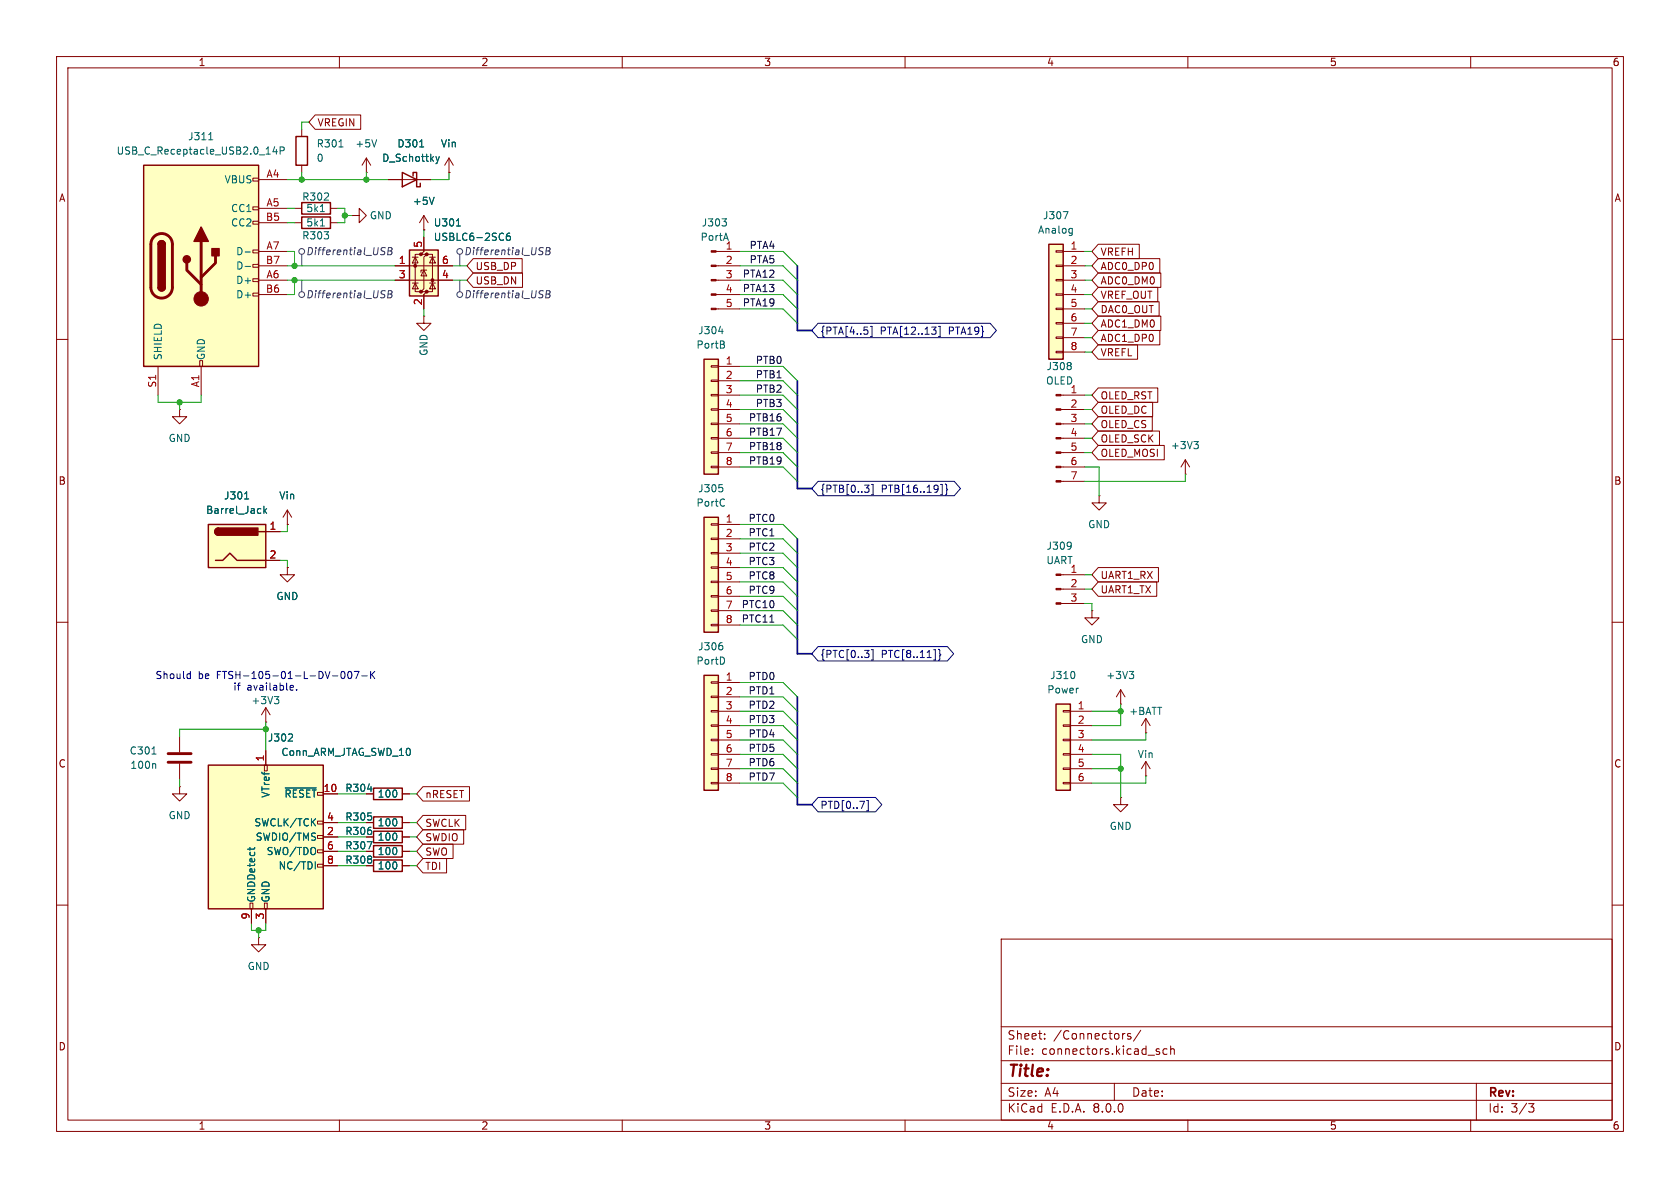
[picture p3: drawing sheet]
<svg xmlns="http://www.w3.org/2000/svg" width="297mm" height="210mm" viewBox="0 0 297 210" stroke-linecap="round" stroke-linejoin="round" font-family="sans-serif">
<g fill="none" stroke="#840000" stroke-width=".18">
<path d="M10 10h277v190h-277zM12 12h273v186h-273zM60 10v2M110 10v2M160 10v2M210 10v2M260 10v2M10 60h2M285 60h2M10 110h2M285 110h2M10 160h2"/>
<path d="M285 160h2M177 166h108v32h-108zM60 198v2M110 198v2M160 198v2M177 194.5h108M177 191.5h108M177 187.5h108M177 181.5h108M182.5 186.3v.1M182.5 185.5v.1M184.7 183.6v.1"/>
<path d="M184.7 182.8v.1M197 191.5v3M198.7 182.7h.2M199.9 182.8l-.4-.1-.2 .2 .1 .2 .5 .2v.3h-.6M201.7 182.1l-1.3 2M204.6 185.9l.4 .1v.2l-.2 .2h-.3M204.6 185.4l.4 .1M206.3 185.5l-.4-.1-.3 .3v.4l.1 .2h.6M207 185.5l.2-.1 .3 .1 .1 .9M207 184.9v1.5M210 198v2M260 198v2"/>
<path d="M261 191.5v6.5M270.2 195.1h1l-.5 .6 .4 .1 .1 .5-.3 .3h-.4"/>
</g>
<path d="M124.5 91.4h2.5v20.4h-2.5z" fill="#ffffc2"/>
<g fill="none" stroke="#840000" stroke-width=".18">
<path d="M53.3 22.9v1.2M53.3 29.2v1.3M74.9 38.1l-.7 1.3M74.9 38.1v2.5M74.9 38.1l.8 1.3M74.9 55.9v1.3h1.3l-1.3 1.2-1.2-1.2h1.2M74.9 55.9h.1M74.9 40.6h.1M187.6 77.5h4.2M187.6 74.9h4.2M187.6 72.4h4.2M187.6 69.9h4.2"/>
<path d="M125.7 97.7h1.3v.2h-1.3zM125.7 95.1h1.3v.3h-1.3zM125.7 92.6h1.3v.2h-1.3zM127 92.7h3.8M127 95.3h3.8M127 97.8h3.8M187.6 85.1h4.2M187.6 82.6h4.2M187.6 80h4.2M209.5 83.8h.1M209.5 81.3l-.7 1.3M209.5 81.3v2.5"/>
<path d="M209.5 81.3l.8 1.3M125.7 110.4h1.3v.2h-1.3zM125.7 107.8h1.3v.3h-1.3zM125.7 105.3h1.3v.2h-1.3zM125.7 102.7h1.3v.3h-1.3zM125.7 100.2h1.3v.3h-1.3zM127 100.3h3.8M127 102.9h3.8M127 105.4h3.8M127 108h3.8M127 110.5h3.8M198.1 124.5h.1"/>
<path d="M198.1 121.9l-.7 1.3M198.1 121.9v2.6M198.1 121.9l.8 1.3M64.8 140.3h1.2M64.8 153h1.2M64.8 148h1.2M64.8 145.4h1.2M64.8 150.5h1.2M71.1 140.3h1.3M71.1 153h1.3M71.1 148h1.3M71.1 145.4h1.3"/>
<path d="M71.1 150.5h1.3"/>
</g>
<path d="M52.3 24.1h2.1v5.1h-2.1zM124.5 91.4h2.5v20.4h-2.5zM66 139.3h5.1v2.1h-5.1zM66 152h5.1v2.1h-5.1zM66 146.9h5.1v2.1h-5.1zM66 144.4h5.1v2h-5.1zM66 149.5h5.1v2h-5.1z" fill="none" stroke="#840000" stroke-width=".25"/>
<path d="M59.9 26h.7M76.7 34.9l-.4 1.2M189.3 64.1l.1 .2-.1 .3M189.3 64.7l.1 .2-.1 .4M211.1 78h.7l-.4 .5M211.6 78.5l.2 .3v.3l-.2 .2M127.1 85.7h.6M127.7 86.2l.1 .2-.1 .5M199.6 118.7h.8l-.4 .5M200.2 119.2l.2 .2v.3l-.2 .3M65 139.5h.8M64.9 148.8h.9l-.6 1.3" fill="none" stroke="#006464" stroke-width=".18"/>
<g fill="#840000" stroke="#840000" stroke-width=".18">
<path d="M186.7 85h.9v.2h-.9z"/>
<path d="M186.7 82.4h.9v.3h-.9z"/>
<path d="M186.7 79.9h.9v.2h-.9z"/>
<path d="M186.7 77.3h.9v.3h-.9z"/>
<path d="M186.7 74.8h.9v.3h-.9z"/>
<path d="M186.7 72.3h.9v.2h-.9z"/>
<path d="M186.7 69.7h.9v.3h-.9z"/>
</g>
<path d="M124.5 119.4h2.5v20.3h-2.5z" fill="#ffffc2"/>
<g fill="none" stroke="#840000" stroke-width=".18">
<path d="M31.7 72.4v1.3h1.3l-1.3 1.2-1.2-1.2h1.2M31.7 72.4h.1M125.7 138.3h1.3v.3h-1.3zM125.7 135.8h1.3v.2h-1.3zM125.7 133.2h1.3v.3h-1.3zM125.7 130.7h1.3v.2h-1.3zM125.7 128.1h1.3v.3h-1.3zM125.7 125.6h1.3v.3h-1.3zM125.7 123.1h1.3v.2h-1.3zM125.7 120.5h1.3v.3h-1.3zM127 120.7h3.8M127 123.2h3.8"/>
<path d="M127 125.7h3.8M127 128.3h3.8M127 130.8h3.8M127 133.4h3.8M127 135.9h3.8M127 138.4h3.8"/>
</g>
<path d="M124.5 119.4h2.5v20.3h-2.5z" fill="none" stroke="#840000" stroke-width=".25"/>
<path d="M127.7 114.2l.1 .1-.1 .5M128 116.5v.6" fill="none" stroke="#006464" stroke-width=".18"/>
<path d="M36.8 135.3h20.3v25.4h-20.3z" fill="#ffffc2"/>
<path d="M53.3 38.4h5.1v2h-5.1zM53.3 35.8h5.1v2h-5.1zM36.8 135.3h20.3v25.4h-20.3z" fill="none" stroke="#840000" stroke-width=".25"/>
<g fill="none" stroke="#840000" stroke-width=".18">
<path d="M52.1 39.4h1.2M52.1 36.8h1.2M58.4 39.4h1.3M58.4 36.8h1.3M50.8 92.7h.1M50.8 90.2l-.8 1.2M50.8 90.2v2.5M50.8 90.2l.8 1.2M50.8 100.3v1.3h1.3l-1.3 1.3-1.3-1.3h1.3M50.8 100.3h.1M46.7 135.3h.5v1h-.5zM47 127.6h.1"/>
<path d="M47 125.1v2.5M47 132.7v2.6M47 125.1l-.8 1.3M47 125.1l.8 1.3M44.2 159.6h.5v1.1h-.5zM46.7 159.6h.5v1.1h-.5zM56.1 145.2h1v.5h-1zM56.1 150.2h1v.5h-1zM56.1 147.7h1v.5h-1zM56.1 152.8h1v.5h-1zM57.1 140.3h2.6M57.1 148h2.6"/>
<path d="M57.1 145.4h2.6M57.1 150.5h2.6M57.1 153h2.6M44.4 160.7v2.5M45.7 165.7v1.3h1.3l-1.3 1.3-1.3-1.3h1.3M45.7 165.7h.1M47 160.7v2.5"/>
</g>
<path d="M56.6 39.9h.8M56.6 37.4h.8M48.5 123.1h.8l-.4 .5M49 123.6l.3 .3v.3l-.3 .2M50.4 139.3h5.5M51.6 129.8l.1 .2v.3l-.8 .7h.8M44.2 149.8v.5M45 149.8v.2M55.7 152.3v1.3" fill="none" stroke="#006464" stroke-width=".18"/>
<path d="M36.8 92.7h10.2v7.6h-10.2z" fill="#ffffc2"/>
<path d="M36.8 92.7h10.2v7.6h-10.2zM38.1 99.1h1.3l1.2-1.3 1.3 1.3h5.1M38.6 93.3a.64 .64 0 0 0-.6 .7 .64 .64 0 0 0 .6 .6M45.7 94h1.3" fill="none" stroke="#840000" stroke-width=".25"/>
<g fill="#840000" stroke="#840000" stroke-width=".25">
<path d="M38.2 93.5l.4-.2v1.3a.63 .63 0 0 1-.6-.4 .63 .63 0 0 1 .2-.7z"/>
<path d="M38.6 93.3h7v1.3h-7z"/>
</g>
<path d="M126.6 54.6h4.2M126.6 52.1h4.2M126.6 49.5h4.2M126.6 47h4.2M126.6 44.5h4.2M47 94h2.5M47 99.1h2.5" fill="none" stroke="#840000" stroke-width=".18"/>
<path d="M127.6 38.7h.8l-.4 .5M128.3 39.2l.1 .2-.1 .5M43.2 88.2h.8M46.7 89.5v1.2M46.8 90.3l.3 .4M47.1 89.9l-.4 .5" fill="none" stroke="#006464" stroke-width=".18"/>
<g fill="#840000" stroke="#840000" stroke-width=".18">
<path d="M125.7 54.5h.9v.2h-.9z"/>
<path d="M125.7 51.9h.9v.3h-.9z"/>
<path d="M125.7 49.4h.9v.3h-.9z"/>
<path d="M125.7 46.9h.9v.2h-.9z"/>
<path d="M125.7 44.3h.9v.3h-.9z"/>
</g>
<path d="M72.4 44.2h5.1v8.1h-5.1z" fill="#ffffc2"/>
<g fill="#840000" stroke="#840000" stroke-width=".18">
<circle cx="73.4" cy="47" r=".25"/>
<circle cx="74.4" cy="51.6" r=".25"/>
<circle cx="74.4" cy="45" r=".25"/>
<circle cx="75.4" cy="51.6" r=".25"/>
<circle cx="75.4" cy="45" r=".25"/>
<circle cx="76.5" cy="49.5" r=".25"/>
</g>
<g fill="none" stroke="#840000" stroke-width=".18">
<path d="M79.4 30.5h.1M79.4 27.9l-.8 1.3M79.4 27.9v2.6M79.4 27.9l.7 1.3M69.8 49.5h10.2M69.8 47h10.2M72.9 50h1M72.9 45.5h1M73.4 45.5l.5 1h-1zM73.4 50l.5 1.1h-1zM74.4 45h-1v6.6h1M74.9 47.8l.5 1h-1z"/>
<path d="M74.9 41.9v2.6l-.5 .5h1l-.5 .5v5.6l-.5 .5h1l-.5 .5v2.5M75.4 47.8h-1v.3M75.4 45h1.1v6.6h-1.1M75.9 50h1.1M75.9 45.5h1.1M76.5 50l.5 1.1h-1.1zM76.5 45.5l.5 1h-1.1z"/>
</g>
<path d="M72.4 44.2h5.1v8.1h-5.1z" fill="none" stroke="#840000" stroke-width=".25"/>
<path d="M80.7 39.9h.7M90.1 41.2l-.3 .1a.85 .85 0 0 0 0 1.2l.4-.1v-.5l-.2-.2-.4 .1-.1 .1" fill="none" stroke="#006464" stroke-width=".18"/>
<path d="M124.5 63.5h2.5v20.3h-2.5z" fill="#ffffc2"/>
<g fill="none" stroke="#840000" stroke-width=".18">
<path d="M62.2 38.1h1.3v-1.3l1.3 1.3-1.3 1.3v-1.3M62.2 38.1h.1M68.6 31.8h7.6M125.7 79.9h1.3v.2h-1.3zM125.7 77.3h1.3v.3h-1.3zM125.7 74.8h1.3v.3h-1.3zM125.7 72.3h1.3v.2h-1.3zM125.7 69.7h1.3v.3h-1.3zM125.7 67.2h1.3v.2h-1.3zM125.7 64.6h1.3v.3h-1.3zM127 64.8h3.8M127 67.3h3.8"/>
<path d="M127 69.9h3.8M127 72.4h3.8M127 74.9h3.8M127 77.5h3.8M125.7 82.4h1.3v.3h-1.3zM127 80h3.8M127 82.6h3.8M187.6 106.7h4.2M187.6 104.1h4.2M187.6 101.6h4.2M193 108v1.2h1.3l-1.3 1.3-1.2-1.3h1.2M193 108h.1"/>
<path d="M202.6 129.5h.1M202.6 137.2h.1M202.6 127l-.8 1.3M202.6 127v2.5M202.6 134.6v2.6M202.6 127l.7 1.3M202.6 134.6l-.8 1.3M202.6 134.6l.7 1.3M198.1 141v1.2h1.3l-1.3 1.3-1.3-1.3h1.3M198.1 141h.1"/>
</g>
<path d="M71.1 30.5l2.6 1.3-2.6 1.2zM73 31.1v-.6h.7v2.5h.6v-.6M124.5 63.5h2.5v20.3h-2.5z" fill="none" stroke="#840000" stroke-width=".25"/>
<path d="M74.2 26h.7M77.1 27.7l.3 .8M77.4 28.5l-.3 .4M77.7 27.7l-.3 .8M127.1 58.6h.7M128 60.9l.1 .2-.1 .4M128 60.4v.4M189.3 95.9v.1a1.07 1.07 0 0 1-.1 1M189.4 96.4l-.1 .2" fill="none" stroke="#006464" stroke-width=".18"/>
<g fill="#840000" stroke="#840000" stroke-width=".18">
<path d="M186.7 106.6h.9v.2h-.9z"/>
<path d="M186.7 104h.9v.3h-.9z"/>
<path d="M186.7 101.5h.9v.2h-.9z"/>
</g>
<path d="M25.4 29.2h20.3v35.6h-20.3z" fill="#ffffc2"/>
<g fill="none" stroke="#840000" stroke-width=".18">
<path d="M44.7 39.1h1v.5h-1zM44.7 36.6h1v.5h-1zM44.7 31.5h1v.5h-1zM45.7 31.8h5.1M45.7 36.8h5.1M45.7 39.4h5.1M44.7 51.8h1v.5h-1zM44.7 49.3h1v.5h-1zM44.7 46.7h1v.5h-1zM44.7 44.2h1v.5h-1zM45.7 49.5h5.1M45.7 44.5h5.1"/>
<path d="M45.7 52.1h5.1M45.7 47h5.1M27.9 64.8v5.1M35.3 63.8h.5v1h-.5zM35.6 64.8v5.1"/>
</g>
<path d="M25.4 29.2h20.3v35.6h-20.3zM27.9 50.8a.64 .64 0 0 0 .7 .6 .64 .64 0 0 0 .6-.6M27.9 43.2a.64 .64 0 0 1 .7-.7 .64 .64 0 0 1 .6 .7" fill="none" stroke="#840000" stroke-width=".25"/>
<path d="M27.2 41.8a1.91 1.91 0 0 1 2.1-.4 1.91 1.91 0 0 1 1.2 1.8v7.6a1.91 1.91 0 0 1-1.9 1.9 1.91 1.91 0 0 1-1.9-1.9v-7.8l.1-.6zM33 46.5v1.3l2.6 2.5M35.6 42.7v10.1M38.1 45.2v1.3l-2.5 2.5" fill="none" stroke="#840000" stroke-width=".51"/>
<g fill="#840000" stroke="#840000" stroke-width=".25">
<path d="M27.9 50.8h1.3a.64 .64 0 0 1-.6 .6 .64 .64 0 0 1-.7-.6z"/>
<path d="M27.9 43.2h1.3v7.6h-1.3z"/>
<path d="M28.1 42.7a.64 .64 0 0 1 .7-.1 .64 .64 0 0 1 .4 .6h-1.3z"/>
<path d="M35.6 40.1l1.2 2.6h-2.5z"/>
<path d="M37.5 43.9h1.2v1.3h-1.2z"/>
<circle cx="33" cy="45.8" r=".63"/>
</g>
<circle cx="35.6" cy="52.8" r="1.27" fill="#840000" stroke="#840000" stroke-width=".18"/>
<path d="M36.9 24.7h.7M48.6 25.9l-.3 .9h.7M48.9 26.4v.8M49.5 26.6h.6l.2-.2-.1-.3-.7-.1v1.2M43.3 44.5h1M43.3 47.1h1" fill="none" stroke="#006464" stroke-width=".18"/>
<path d="M186.7 124.5h2.5v15.2h-2.5z" fill="#ffffc2"/>
<g fill="none" stroke="#840000" stroke-width=".18">
<path d="M31.7 139.1v1.2h1.3l-1.3 1.3-1.2-1.3h1.2M31.7 139.1h.1M31.7 130.2v2.8M31.7 135v2.8M188 138.3h1.2v.3h-1.2zM188 135.8h1.2v.2h-1.2zM188 133.2h1.2v.3h-1.2zM188 130.7h1.2v.2h-1.2zM188 128.1h1.2v.3h-1.2zM188 125.6h1.2v.3h-1.2zM189.2 125.7h3.8M189.2 128.3h3.8"/>
<path d="M189.2 130.8h3.8M189.2 133.4h3.8M189.2 135.9h3.8M189.2 138.4h3.8"/>
</g>
<path d="M186.7 124.5h2.5v15.2h-2.5z" fill="none" stroke="#840000" stroke-width=".25"/>
<path d="M189.9 118.8l.1 .4-.1 .6M26.9 133.3h.7M27.3 135l.2 .2v.6" fill="none" stroke="#006464" stroke-width=".18"/>
<path d="M29.7 134.7h4.1M29.7 133.2h4.1" fill="none" stroke="#840000" stroke-width=".51"/>
<path d="M185.4 43.2h2.6v20.3h-2.6z" fill="#ffffc2"/>
<g fill="none" stroke="#840000" stroke-width=".18">
<path d="M55.7 20.3h8.1v2.6h-8.1l-1.1-1.3zM64.8 30.5h.1M64.8 27.9l-.8 1.3M64.8 27.9v2.6M64.8 27.9l.7 1.3M68.6 31.8h2.5M73.7 31.8h2.5M79.4 30.5h.1M69.8 47h2.6M69.8 49.5h2.6M74.9 40.6h.1M74.9 41.9v2.6"/>
<path d="M74.9 52.1v2.5M77.5 47h2.5M77.5 49.5h2.5M83.7 45.7h8.6v2.6h-8.6l-1.2-1.3zM83.7 48.3h8.7v2.5h-8.7l-1.2-1.3zM186.7 59.6h1.3v.2h-1.3zM186.7 57h1.3v.3h-1.3zM186.7 54.5h1.3v.2h-1.3zM186.7 51.9h1.3v.3h-1.3zM186.7 49.4h1.3v.3h-1.3zM186.7 46.9h1.3v.2h-1.3zM186.7 44.3h1.3v.3h-1.3z"/>
<path d="M188 44.5h3.8M188 47h3.8M188 49.5h3.8M188 52.1h3.8M188 54.6h3.8M188 57.2h3.8M188 59.7h3.8M194.2 48.3h11v2.5h-11l-1.2-1.3zM194.2 45.7h10.8v2.6h-10.8l-1.2-1.3zM194.2 58.4h10.8v2.6h-10.8l-1.2-1.3zM194.2 43.2h7.2v2.5h-7.2l-1.2-1.2zM194.2 55.9h11v2.5h-11l-1.2-1.2z"/>
<path d="M194.2 53.3h10.7v2.6h-10.7l-1.2-1.3zM194.2 50.8h10.5v2.5h-10.5l-1.2-1.2zM186.7 62.1h1.3v.3h-1.3zM188 62.2h3.8M194.2 68.6h10.5v2.5h-10.5l-1.2-1.2zM194.2 73.7h9.5v2.5h-9.5l-1.2-1.3zM194.2 71.1h9.6v2.6h-9.6l-1.2-1.3zM194.2 61h6.9v2.5h-6.9l-1.2-1.3zM194.2 76.2h10.8v2.5h-10.8l-1.2-1.2zM194.2 78.7h11.6v2.6h-11.6l-1.2-1.3zM47 94h2.5M47 99.1h2.5"/>
<path d="M50.8 92.7h.1M194.3 87.6v1.3h1.3l-1.3 1.3-1.3-1.3h1.3M194.3 87.6h.1M50.8 100.3h.1M194.2 102.9h10.3v2.5h-10.3l-1.2-1.3zM194.2 100.3h10.6v2.6h-10.6l-1.2-1.3zM47 132.7v2.6M74.8 139.1h8.2v2.5h-8.2l-1.1-1.3zM57.1 140.3h2.6M57.1 148h2.6M57.1 145.4h2.6M57.1 150.5h2.6"/>
<path d="M57.1 153h2.6M64.8 140.3h1.2M64.8 148h1.2M64.8 145.4h1.2M64.8 150.5h1.2M64.8 153h1.2M71.1 140.3h1.3M71.1 148h1.3M71.1 145.4h1.3M71.1 150.5h1.3M71.1 153h1.3M74.8 149.2h5.3v2.6h-5.3l-1.1-1.3z"/>
<path d="M74.8 146.7h7.2v2.5h-7.2l-1.1-1.2zM74.8 144.1h7.5v2.6h-7.5l-1.1-1.3zM74.8 151.8h4.1v2.5h-4.1l-1.1-1.3zM44.4 160.7v2.5M47 160.7v2.5"/>
</g>
<path d="M185.4 43.2h2.6v20.3h-2.6z" fill="none" stroke="#840000" stroke-width=".25"/>
<g fill="none" stroke="#006464" stroke-width=".18">
<path d="M66.6 24.7l-.4 1.3M74.2 26h.7M76.7 34.9l-.4 1.2M77.1 27.7l.3 .8M77.4 28.5l-.3 .4M77.7 27.7l-.3 .8M80.7 39.9h.7M188 37.4h.8l-.5 1.3M90.1 41.2l-.3 .1a.85 .85 0 0 0 0 1.2l.4-.1v-.5l-.2-.2-.4 .1-.1 .1M189.2 40.4h.4M189.6 40.4v1l-.3 .2M189.6 41.2h-.4"/>
<path d="M43.2 88.2h.8M46.7 89.5v1.2M46.8 90.3l.3 .4M47.1 89.9l-.4 .5M50.4 139.3h5.5M51.6 129.8l.1 .2v.3l-.8 .7h.8M65 139.5h.8M44.2 149.8v.5M45 149.8v.2M55.7 152.3v1.3M64.9 148.8h.9l-.6 1.3"/>
</g>
<g fill="none" stroke="#484848" stroke-width=".18">
<path d="M53.3 45v2M53.3 49.5v2.1M67.6 44.4l.3 .1 .1 .2-.3 .3M67.6 52l.3 .1 .1 .2-.3 .3M67.7 43.8h.4M67.7 51.4h.4M68.6 44.4h.4M68.6 52h.4M68.7 43.8h.4l.2 .2-.3 .4 .3 .1v.3l-.3 .2h-.5zM68.7 51.4h.4l.2 .2-.3 .4 .3 .1v.3l-.3 .2h-.5zM81.3 45v2M81.3 49.5v2.1"/>
<path d="M95.5 52l.4 .1 .1 .2-.3 .3M95.5 44.4l.4 .1 .1 .2-.3 .3M95.6 43.8h.5M95.6 51.4h.5M96.5 44.4h.5M96.5 52h.5M96.6 43.8h.4l.3 .2-.3 .4 .2 .1v.3l-.3 .2h-.4zM96.6 51.4h.4l.3 .2-.3 .4 .2 .1v.3l-.3 .2h-.4z"/>
<circle cx="53.3" cy="52.1" r=".51"/>
<circle cx="53.3" cy="44.5" r=".51"/>
<circle cx="81.3" cy="44.5" r=".51"/>
<circle cx="81.3" cy="52.1" r=".51"/>
</g>
<g fill="none" stroke="#000084" stroke-width=".18">
<path d="M144.6 57.1h30.4l1.2 1.3-1.2 1.3h-30.4l-1.1-1.3zM153.4 58.4v.6M153.9 57.7h.3v1.8h-.3M164.7 57.8h.8l-.4 .5M165.4 58.4v.6M165.9 57.7h.3v1.8h-.3M144.6 85.1h24.1l1.1 1.3-1.1 1.2h-24.1l-1.1-1.2zM152.8 85.8h.8l-.4 .4M153.4 86.2l.2 .3v.3l-.2 .2M154 85.6h.4v1.9h-.4M166.3 85.6h.3v1.9h-.3M167.1 85.6l.3 .2v.6l.1 .1-.1 .2v.6l-.3 .2"/>
<path d="M144.6 114.3h22.9l1.1 1.3-1.1 1.2h-22.9l-1.1-1.2zM152.8 115h.8l-.4 .5M153.5 115.5l.1 .2-.1 .5M154 114.8h.4v1.9h-.4M165.9 114.8l.2 .2v.6l.2 .2-.2 .1v.6l-.2 .2M144.6 141h10.2l1.1 1.2-1.1 1.3h-10.2l-1.1-1.3zM153.2 141.5h.3v1.8h-.3"/>
</g>
<path d="M136.1 110h.7" fill="none" stroke="#0f0f0f" stroke-width=".18"/>
<g fill="none" stroke="#0000c2" stroke-width=".18">
<path d="M33.3 119.1l.4 .1M33.7 118.7v1.3M33.7 119.9l-.4 .1M58.8 119.5h.9M60.4 118.8l.2-.1a.68 .68 0 0 1 .4 .6 .68 .68 0 0 1-.4 .7l-.2-.2-.1-.3zM61.6 118.8l.2-.1a.68 .68 0 0 1 .4 .6 .68 .68 0 0 1-.4 .7l-.2-.2-.1-.3zM62.6 118.7h.9l-.6 1.3M64 119.5h.9M65.5 118.7v1.3M65.7 119.2l.6 .8M66.3 118.7l-.8 .7M51.5 121.2h.3l.1 .3-.6 .1"/>
<path d="M51.8 121.9l-.3 .1M52.4 121.9v.1"/>
</g>
<path d="M141 47v11.4h2.5M141 67.3v19.1h2.5M141 95.3v20.3h2.5M141 123.2v19h2.5" fill="none" stroke="#000084" stroke-width=".3"/>
<g fill="none" stroke="#009600" stroke-width=".18">
<path d="M50.8 31.8h17.8M50.8 39.4h1.3M50.8 36.8h1.3M53.3 30.5v1.3M54.6 21.6h-1.3v1.3M59.7 36.8h1.3v2.6h-1.3M61 38.1h1.2M64.8 30.5v1.3M79.4 30.5v1.3h-3.2M50.8 44.5h1.3v2.5M50.8 49.5h19M50.8 47h19"/>
<path d="M52.1 49.5v2.6h-1.3M74.9 40.6v1.3M74.9 54.6v1.3M80 49.5h2.5M80 47h2.5M130.8 52.1h7.6l2.6 2.5M130.8 44.5h7.6l2.6 2.5M130.8 49.5h7.6l2.6 2.6M130.8 47h7.6l2.6 2.5M130.8 54.6h7.6l2.6 2.6M191.8 57.2h1.2M191.8 59.7h1.2"/>
<path d="M191.8 52.1h1.2M191.8 44.5h1.2M191.8 49.5h1.2M191.8 47h1.2M191.8 54.6h1.2M27.9 69.9v1.2h7.7v-1.2M31.7 71.1v1.3M130.8 69.9h7.6l2.6 2.5M130.8 77.5h7.6l2.6 2.5M130.8 74.9h7.6l2.6 2.6M130.8 72.4h7.6l2.6 2.5M130.8 64.8h7.6l2.6 2.5"/>
<path d="M130.8 67.3h7.6l2.6 2.6M191.8 69.9h1.2M191.8 62.2h1.2M191.8 77.5h1.2M191.8 74.9h1.2M191.8 72.4h1.2M49.5 99.1h1.3v1.2M50.8 92.7v1.3h-1.3M130.8 92.7h7.6l2.6 2.6M130.8 95.3h7.6l2.6 2.5M130.8 97.8h7.6l2.6 2.5M130.8 82.6h7.6l2.6 2.5"/>
<path d="M130.8 80h7.6l2.6 2.6M191.8 82.6h2.5v5M191.8 80h1.2M209.5 83.8v1.3h-17.7M130.8 102.9h7.6l2.6 2.5M130.8 100.3h7.6l2.6 2.6M130.8 108h7.6l2.6 2.5M130.8 105.4h7.6l2.6 2.6M130.8 110.5h7.6l2.6 2.5M191.8 104.1h1.2M191.8 106.7h1.2v1.3M191.8 101.6h1.2"/>
<path d="M31.7 137.8v1.3M47 128.9h-15.3v1.3M47 127.6v5.1M130.8 128.3h7.6l2.6 2.5M130.8 125.7h7.6l2.6 2.6M130.8 130.8h7.6l2.6 2.6M130.8 120.7h7.6l2.6 2.5M130.8 123.2h7.6l2.6 2.5M130.8 135.9h7.6l2.6 2.5M130.8 133.4h7.6l2.6 2.5M130.8 138.4h7.6l2.6 2.6M193 125.7h5.1"/>
<path d="M193 135.9h5.1M193 133.4h5.1v7.6M198.1 124.5v3.8h-5.1M202.6 129.5v1.3h-9.6M202.6 137.2v1.2h-9.6M59.7 153h5.1M59.7 148h5.1M59.7 145.4h5.1M59.7 140.3h5.1M59.7 150.5h5.1M72.4 153h1.3M72.4 148h1.3"/>
<path d="M72.4 145.4h1.3M72.4 140.3h1.3M72.4 150.5h1.3M44.4 163.2v1.3h2.6v-1.3M45.7 164.5v1.2"/>
</g>
<g fill="#009600" stroke="#009600" stroke-width=".18">
<circle cx="64.8" cy="31.8" r=".46"/>
<circle cx="61" cy="38.1" r=".46"/>
<circle cx="52.1" cy="47" r=".46"/>
<circle cx="53.3" cy="31.8" r=".46"/>
<circle cx="52.1" cy="49.5" r=".46"/>
<circle cx="31.7" cy="71.1" r=".46"/>
<circle cx="47" cy="128.9" r=".46"/>
<circle cx="45.7" cy="164.5" r=".46"/>
<circle cx="198.1" cy="125.7" r=".46"/>
<circle cx="198.1" cy="135.9" r=".46"/>
</g>
<text font-size="2.8" fill="#840000" x="178" y="190.9">Title:</text>
<g font-size="2.1" fill="#840000">
<text x="178" y="184">Sheet:</text>
<text x="186.2" y="184">/Connectors/</text>
<text x="178" y="186.7">File:</text>
<text x="184.1" y="186.7">connectors.kicad_sch</text>
<text x="178" y="196.9">KiCad</text>
<text x="178" y="194.1">Size:</text>
<text x="184.7" y="194.1">A4</text>
<text x="185.7" y="196.9">E.D.A.</text>
<text x="193.3" y="196.9">8.0.0</text>
<text x="200" y="194.1">Date:</text>
<text x="263" y="194.3">Rev:</text>
<text x="263" y="196.9">Id:</text>
<text x="267.1" y="196.9">3/3</text>
</g>
<g font-size="1.8" fill="#840000">
<text x="35" y="11.9">1</text>
<text x="85" y="11.9">2</text>
<text x="135" y="11.9">3</text>
<text x="185" y="11.9">4</text>
<text x="235" y="11.9">5</text>
<text x="285" y="11.9">6</text>
<text x="56" y="22.5">VREGIN</text>
<text x="10.3" y="35.9">A</text>
<text x="285.3" y="35.9">A</text>
<text x="84" y="47.9">USB_DP</text>
<text x="194.5" y="47.9">ADC0_DP0</text>
<text x="194.5" y="45.4">VREFH</text>
<text x="84" y="50.5">USB_DN</text>
<text x="194.5" y="50.5">ADC0_DM0</text>
<text x="194.5" y="53">VREF_OUT</text>
<text x="194.5" y="58.1">ADC1_DM0</text>
<text x="194.5" y="55.6">DAC0_OUT</text>
<text x="194.5" y="60.6">ADC1_DP0</text>
<text x="194.5" y="63.2">VREFL</text>
<text x="194.5" y="70.8">OLED_RST</text>
<text x="194.5" y="75.9">OLED_CS</text>
<text x="194.5" y="73.3">OLED_DC</text>
<text x="194.5" y="78.4">OLED_SCK</text>
<text x="194.5" y="81">OLED_MOSI</text>
<text x="10.3" y="85.9">B</text>
<text x="285.3" y="85.9">B</text>
<text x="194.5" y="105.1">UART1_TX</text>
<text x="194.5" y="102.6">UART1_RX</text>
<text x="10.3" y="135.9">C</text>
<text x="285.3" y="135.9">C</text>
<text x="75.1" y="141.3">nRESET</text>
<text x="75.1" y="148.9">SWDIO</text>
<text x="75.1" y="146.4">SWCLK</text>
<text x="75.1" y="151.4">SWO</text>
<text x="75.1" y="154">TDI</text>
<text x="10.3" y="185.9">D</text>
<text x="285.3" y="185.9">D</text>
<text x="35" y="199.9">1</text>
<text x="85" y="199.9">2</text>
<text x="135" y="199.9">3</text>
<text x="185" y="199.9">4</text>
<text x="235" y="199.9">5</text>
<text x="285" y="199.9">6</text>
</g>
<g font-size="1.8" fill="#006464">
<text x="20.5" y="27.5">USB_C_Receptacle_USB2.0_14P</text>
<text x="33.2" y="25">J311</text>
<text x="55.9" y="26.3">R301</text>
<text x="55.9" y="28.8">0</text>
<text x="62.7" y="26.3">+5V</text>
<text x="67.5" y="28.8">D_Schottky</text>
<text x="70.2" y="26.3">D301</text>
<text x="77.9" y="26.3">Vin</text>
<text x="39.6" y="32.6">VBUS</text>
<text x="53.3" y="35.7">R302</text>
<text x="40.8" y="37.7">CC1</text>
<text x="40.8" y="40.2">CC2</text>
<text x="54.1" y="40.2">5k1</text>
<text x="54.1" y="37.7">5k1</text>
<text x="65.3" y="39">GND</text>
<text x="72.9" y="36.4">+5V</text>
<text x="76.6" y="40.2">U301</text>
<text x="124" y="40.2">J303</text>
<text x="183.4" y="41.5">Analog</text>
<text x="184.3" y="39">J307</text>
<text x="41.7" y="45.3">D-</text>
<text x="41.7" y="47.9">D-</text>
<text x="53.3" y="42.5">R303</text>
<text x="76.6" y="42.8">USBLC6-2SC6</text>
<text x="123.8" y="42.8">PortA</text>
<text x="41.7" y="50.4">D+</text>
<text x="41.7" y="52.9">D+</text>
<text x="123.3" y="59.3">J304</text>
<text x="28.8" y="63.8" transform="rotate(-90 28.8 63.8)">SHIELD</text>
<text x="36.4" y="63.8" transform="rotate(-90 36.4 63.8)">GND</text>
<text x="75.8" y="63" transform="rotate(-90 75.8 63)">GND</text>
<text x="123" y="61.8">PortB</text>
<text x="184.9" y="65.6">J308</text>
<text x="184.8" y="68.2">OLED</text>
<text x="189.2" y="69.6">1</text>
<text x="29.7" y="78.3">GND</text>
<text x="206.9" y="79.6">+3V3</text>
<text x="39.5" y="88.5">J301</text>
<text x="49.3" y="88.5">Vin</text>
<text x="123" y="89.8">PortC</text>
<text x="123.3" y="87.2">J305</text>
<text x="36.3" y="91">Barrel_Jack</text>
<text x="192.3" y="93.6">GND</text>
<text x="184.9" y="99.9">UART</text>
<text x="184.9" y="97.4">J309</text>
<text x="48.8" y="106.3">GND</text>
<text x="191" y="113.9">GND</text>
<text x="123" y="117.7">PortD</text>
<text x="123.3" y="115.2">J306</text>
<text x="44.3" y="124.7">+3V3</text>
<text x="185" y="122.8">Power</text>
<text x="185.6" y="120.2">J310</text>
<text x="195.5" y="120.2">+3V3</text>
<text x="47.3" y="131.3">J302</text>
<text x="199.5" y="126.6">+BATT</text>
<text x="22.8" y="133.6">C301</text>
<text x="22.9" y="136.1">100n</text>
<text x="49.6" y="133.8">Conn_ARM_JTAG_SWD_10</text>
<text x="201" y="134.2">Vin</text>
<text x="47.9" y="141.1" transform="rotate(-90 47.9 141.1)">VTref</text>
<text x="50.2" y="141.2">~{RESET}</text>
<text x="60.9" y="140.2">R304</text>
<text x="66.7" y="141.2">100</text>
<text x="29.7" y="145">GND</text>
<text x="44.9" y="146.3">SWCLK/TCK</text>
<text x="45.1" y="148.8">SWDIO/TMS</text>
<text x="60.9" y="147.8">R306</text>
<text x="60.9" y="145.3">R305</text>
<text x="66.7" y="148.8">100</text>
<text x="66.7" y="146.3">100</text>
<text x="196.1" y="146.9">GND</text>
<text x="47" y="151.4">SWO/TDO</text>
<text x="49.2" y="153.9">NC/TDI</text>
<text x="60.9" y="152.9">R308</text>
<text x="60.9" y="150.3">R307</text>
<text x="66.7" y="153.9">100</text>
<text x="66.7" y="151.4">100</text>
<text x="45.3" y="159.6" transform="rotate(-90 45.3 159.6)">GNDDetect</text>
<text x="47.9" y="159.6" transform="rotate(-90 47.9 159.6)">GND</text>
<text x="43.7" y="171.7">GND</text>
</g>
<g font-size="1.8" fill="#a90000">
<text x="47" y="31.5">A4</text>
<text x="46.9" y="39.1">B5</text>
<text x="47" y="36.6">A5</text>
<text x="46.9" y="46.7">B7</text>
<text x="47" y="44.2">A7</text>
<text x="70.4" y="46.7">1</text>
<text x="74.7" y="43.9" transform="rotate(-90 74.7 43.9)">5</text>
<text x="78" y="46.7">6</text>
<text x="128.2" y="44.2">1</text>
<text x="128.2" y="46.7">2</text>
<text x="189.2" y="44.2">1</text>
<text x="189.2" y="46.7">2</text>
<text x="46.9" y="51.8">B6</text>
<text x="47" y="49.3">A6</text>
<text x="70.4" y="49.3">3</text>
<text x="78" y="49.3">4</text>
<text x="128.2" y="49.3">3</text>
<text x="128.2" y="51.8">4</text>
<text x="189.2" y="49.3">3</text>
<text x="189.2" y="51.8">4</text>
<text x="74.7" y="54" transform="rotate(-90 74.7 54)">2</text>
<text x="128.2" y="54.4">5</text>
<text x="189.2" y="54.4">5</text>
<text x="189.2" y="56.9">6</text>
<text x="189.2" y="59.4">7</text>
<text x="128.2" y="64.5">1</text>
<text x="189.2" y="62">8</text>
<text x="27.7" y="68.6" transform="rotate(-90 27.7 68.6)">S1</text>
<text x="35.3" y="68.6" transform="rotate(-90 35.3 68.6)">A1</text>
<text x="128.2" y="67.1">2</text>
<text x="128.2" y="69.6">3</text>
<text x="128.2" y="72.1">4</text>
<text x="128.2" y="74.7">5</text>
<text x="128.2" y="77.2">6</text>
<text x="189.2" y="72.1">2</text>
<text x="189.2" y="74.7">3</text>
<text x="189.2" y="77.2">4</text>
<text x="128.2" y="79.8">7</text>
<text x="128.2" y="82.3">8</text>
<text x="189.2" y="79.8">5</text>
<text x="189.2" y="82.3">6</text>
<text x="189.2" y="84.8">7</text>
<text x="47.6" y="93.7">1</text>
<text x="128.2" y="92.5">1</text>
<text x="128.2" y="95">2</text>
<text x="47.6" y="98.8">2</text>
<text x="128.2" y="97.5">3</text>
<text x="128.2" y="100.1">4</text>
<text x="189.2" y="101.3">1</text>
<text x="128.2" y="102.6">5</text>
<text x="128.2" y="105.2">6</text>
<text x="128.2" y="107.7">7</text>
<text x="189.2" y="103.9">2</text>
<text x="189.2" y="106.4">3</text>
<text x="128.2" y="110.2">8</text>
<text x="128.2" y="120.4">1</text>
<text x="128.2" y="122.9">2</text>
<text x="128.2" y="125.5">3</text>
<text x="190.4" y="125.5">1</text>
<text x="128.2" y="128">4</text>
<text x="128.2" y="130.6">5</text>
<text x="190.4" y="128">2</text>
<text x="190.4" y="130.6">3</text>
<text x="46.7" y="134.7" transform="rotate(-90 46.7 134.7)">1</text>
<text x="128.2" y="133.1">6</text>
<text x="128.2" y="135.6">7</text>
<text x="190.4" y="133.1">4</text>
<text x="190.4" y="135.6">5</text>
<text x="57.1" y="140.1">10</text>
<text x="128.2" y="138.2">8</text>
<text x="190.4" y="138.2">6</text>
<text x="57.7" y="147.7">2</text>
<text x="57.7" y="145.2">4</text>
<text x="57.7" y="150.2">6</text>
<text x="57.7" y="152.8">8</text>
<text x="44.2" y="162.6" transform="rotate(-90 44.2 162.6)">9</text>
<text x="46.7" y="162.6" transform="rotate(-90 46.7 162.6)">3</text>
</g>
<g font-size="1.8" fill="#484848">
<text x="54" y="45.3">Differential_USB</text>
<text x="82" y="45.3">Differential_USB</text>
<text x="54" y="52.9">Differential_USB</text>
<text x="82" y="52.9">Differential_USB</text>
</g>
<g font-size="1.8" fill="#0f0f0f">
<text x="132.4" y="44.1">PTA4</text>
<text x="132.4" y="46.6">PTA5</text>
<text x="131.2" y="51.7">PTA13</text>
<text x="131.2" y="49.2">PTA12</text>
<text x="131.2" y="54.3">PTA19</text>
<text x="133.5" y="64.4">PTB0</text>
<text x="133.5" y="69.5">PTB2</text>
<text x="133.5" y="67">PTB1</text>
<text x="132.3" y="74.6">PTB16</text>
<text x="132.3" y="77.1">PTB17</text>
<text x="133.5" y="72">PTB3</text>
<text x="132.3" y="79.7">PTB18</text>
<text x="132.3" y="82.2">PTB19</text>
<text x="132.2" y="94.9">PTC1</text>
<text x="132.2" y="92.4">PTC0</text>
<text x="132.2" y="97.4">PTC2</text>
<text x="132.2" y="100">PTC3</text>
<text x="131" y="107.6">PTC10</text>
<text x="132.2" y="102.5">PTC8</text>
<text x="132.2" y="105.1">PTC9</text>
<text x="131" y="110.1">PTC11</text>
<text x="132.2" y="120.3">PTD0</text>
<text x="132.2" y="125.4">PTD2</text>
<text x="132.2" y="122.8">PTD1</text>
<text x="132.2" y="130.5">PTD4</text>
<text x="132.2" y="127.9">PTD3</text>
<text x="132.2" y="135.5">PTD6</text>
<text x="132.2" y="133">PTD5</text>
<text x="132.2" y="138.1">PTD7</text>
</g>
<g font-size="1.8" fill="#000084">
<text x="144.9" y="59.4">{PTA[4..5]</text>
<text x="155.6" y="59.4">PTA[12..13]</text>
<text x="167.8" y="59.4">PTA19}</text>
<text x="144.9" y="87.3">{PTB[0..3]</text>
<text x="155.8" y="87.3">PTB[16..19]}</text>
<text x="144.9" y="116.5">{PTC[0..3]</text>
<text x="155.8" y="116.5">PTC[8..11]}</text>
<text x="144.9" y="143.2">PTD[0..7]</text>
</g>
<g font-size="1.8" fill="#0000c2">
<text x="27.4" y="120.2">Should</text>
<text x="35" y="120.2">be</text>
<text x="38.4" y="120.2">FTSH-105-01-L-DV-007-K</text>
<text x="41.1" y="122.3">if</text>
<text x="43.6" y="122.3">available.</text>
</g>
</svg>
